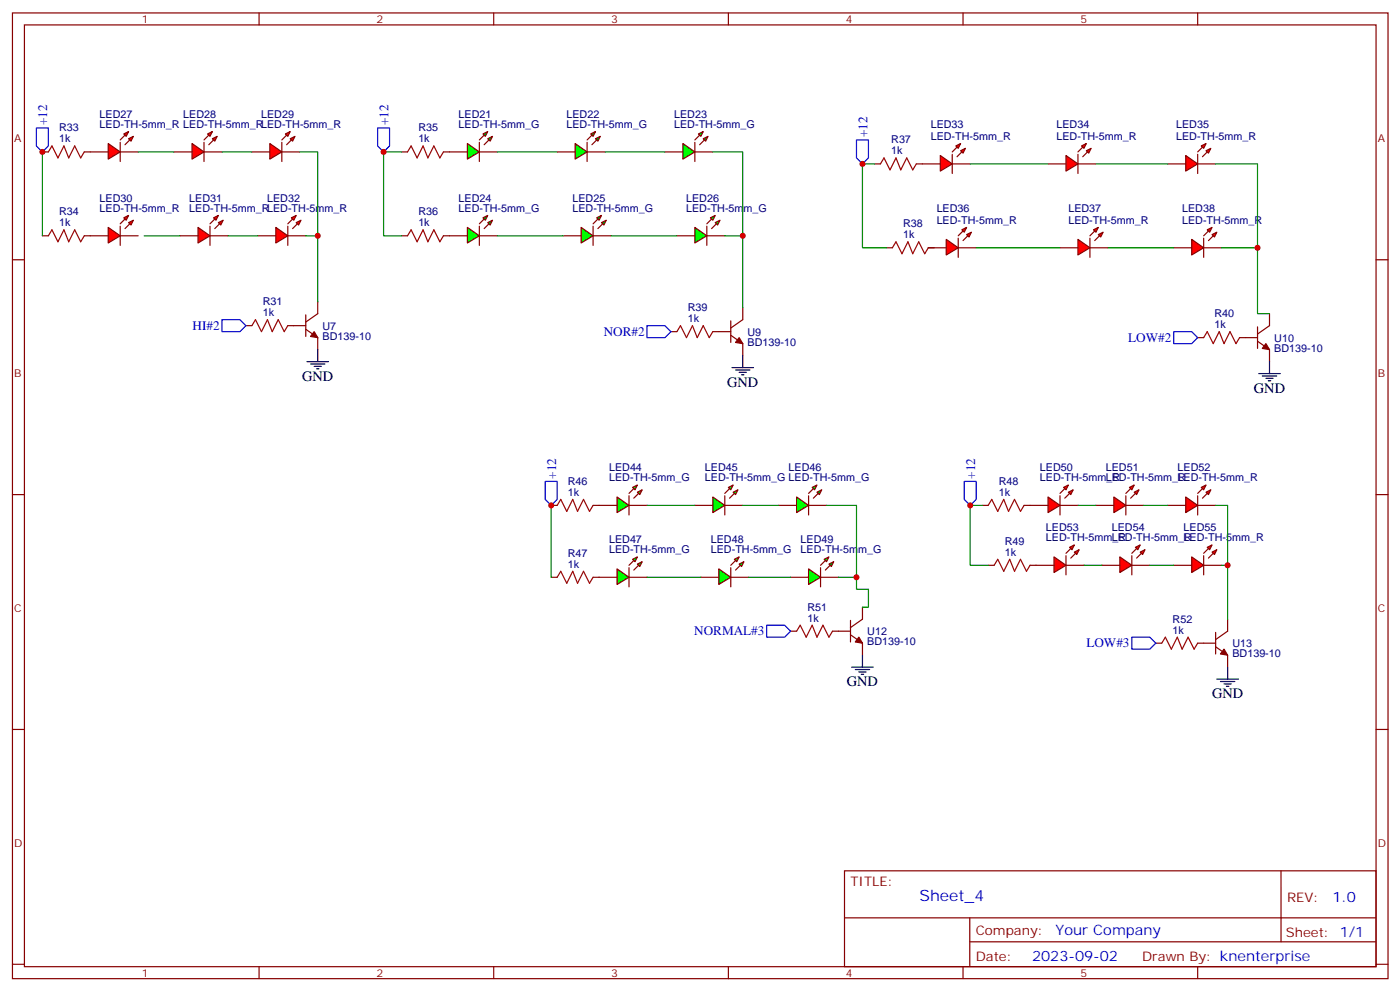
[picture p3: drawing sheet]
<svg xmlns="http://www.w3.org/2000/svg" width="413mm" height="292mm" viewBox="0 0 413 292" stroke-linecap="round" stroke-linejoin="round" font-family="sans-serif">
<g fill="none" stroke="#870000" stroke-width=".35">
<path d="M3.7 3.8h405.3v284.3h-405.3zM7.2 7.3h398.3v277.3h-398.3zM76.3 3.8v3.5M145.5 3.8v3.5M214.6 3.8v3.5M283.8 3.8v3.5M352.9 3.8v3.5M132.4 44.7h5.3M141.3 44.7h5.2M3.7 76.5h3.5M405.5 76.5h3.5M3.7 145.6h3.5"/>
<path d="M405.5 145.6h3.5M3.7 214.8h3.5M405.5 214.8h3.5M248.8 256.4h156.7v28.2h-156.7zM377.5 256.4v20.9M248.9 270.2h156.5M285.8 277.3h119.6M285.8 270.2v14.2M3.7 283.9h3.5M76.3 284.6v3.5M145.5 284.6v3.5M214.6 284.6v3.5"/>
<path d="M283.8 284.6v3.5M352.9 284.6v3.5M405.5 283.9h3.5"/>
</g>
<g fill="#0f0" stroke="#870000" stroke-width=".35">
<path d="M143.7 40.9l1.4-.8-.7 1.5z"/>
<path d="M142.3 39.4l1.4-.7-.7 1.4z"/>
</g>
<g fill="#870000" stroke="#870000" stroke-width=".35">
<path d="M144.1 41.2l-1.4 1.4z"/>
<path d="M141.3 41.2l1.4-1.4z"/>
</g>
<path d="M141.3 41.9v5.7z" fill="#f00" stroke="#870000" stroke-width=".35"/>
<path d="M137.7 42.3l3.6 2.4-3.6 2.1z" fill="#0f0" stroke="#870000" stroke-width=".35"/>
<path d="M164.2 44.7h5.3M173 44.7h5.3" fill="none" stroke="#870000" stroke-width=".35"/>
<g fill="#0f0" stroke="#870000" stroke-width=".35">
<path d="M175.5 40.9l1.4-.8-.7 1.5z"/>
<path d="M174.1 39.4l1.4-.7-.7 1.4z"/>
</g>
<g fill="#870000" stroke="#870000" stroke-width=".35">
<path d="M175.8 41.2l-1.4 1.4z"/>
<path d="M173 41.2l1.4-1.4z"/>
</g>
<path d="M173 41.9v5.7z" fill="#f00" stroke="#870000" stroke-width=".35"/>
<path d="M169.5 42.3l3.5 2.4-3.5 2.1z" fill="#0f0" stroke="#870000" stroke-width=".35"/>
<path d="M195.9 44.7h5.3M204.8 44.7h5.2" fill="none" stroke="#870000" stroke-width=".35"/>
<g fill="#0f0" stroke="#870000" stroke-width=".35">
<path d="M207.2 40.9l1.4-.8-.7 1.5z"/>
<path d="M205.8 39.4l1.4-.7-.7 1.4z"/>
</g>
<g fill="#870000" stroke="#870000" stroke-width=".35">
<path d="M206.2 42.6l1.4-1.4z"/>
<path d="M204.8 41.2l1.4-1.4z"/>
</g>
<path d="M204.8 41.9v5.7z" fill="#f00" stroke="#870000" stroke-width=".35"/>
<path d="M201.2 42.3l3.6 2.4-3.6 2.1z" fill="#0f0" stroke="#870000" stroke-width=".35"/>
<path d="M132.4 69.4h5.3M141.3 69.4h5.2" fill="none" stroke="#870000" stroke-width=".35"/>
<g fill="#0f0" stroke="#870000" stroke-width=".35">
<path d="M143.7 65.5l1.4-.7-.7 1.5z"/>
<path d="M142.3 64.1l1.4-.7-.7 1.4z"/>
</g>
<g fill="#870000" stroke="#870000" stroke-width=".35">
<path d="M142.7 67.3l1.4-1.4z"/>
<path d="M141.3 65.9l1.4-1.4z"/>
</g>
<path d="M141.3 66.6v5.6z" fill="#f00" stroke="#870000" stroke-width=".35"/>
<path d="M137.7 67l3.6 2.4-3.6 2.1z" fill="#0f0" stroke="#870000" stroke-width=".35"/>
<path d="M165.9 69.4h5.3M174.8 69.4h5.3" fill="none" stroke="#870000" stroke-width=".35"/>
<g fill="#0f0" stroke="#870000" stroke-width=".35">
<path d="M177.2 65.5l1.4-.7-.7 1.5z"/>
<path d="M175.8 64.1l1.4-.7-.7 1.4z"/>
</g>
<g fill="#870000" stroke="#870000" stroke-width=".35">
<path d="M176.2 67.3l1.4-1.4z"/>
<path d="M174.8 65.9l1.4-1.4z"/>
</g>
<path d="M174.8 66.6v5.6z" fill="#f00" stroke="#870000" stroke-width=".35"/>
<path d="M171.2 67l3.6 2.4-3.6 2.1z" fill="#0f0" stroke="#870000" stroke-width=".35"/>
<path d="M199.5 69.4h5.3M208.3 69.4h5.3" fill="none" stroke="#870000" stroke-width=".35"/>
<g fill="#0f0" stroke="#870000" stroke-width=".35">
<path d="M210.7 65.5l1.5-.7-.7 1.5z"/>
<path d="M209.3 64.1l1.4-.7-.7 1.4z"/>
</g>
<g fill="#870000" stroke="#870000" stroke-width=".35">
<path d="M209.7 67.3l1.4-1.4z"/>
<path d="M208.3 65.9l1.4-1.4z"/>
</g>
<path d="M208.3 66.6v5.6z" fill="#f00" stroke="#870000" stroke-width=".35"/>
<path d="M204.8 67l3.5 2.4-3.5 2.1z" fill="#0f0" stroke="#870000" stroke-width=".35"/>
<g fill="#f00" stroke="#870000" stroke-width=".35">
<path d="M31.9 42.3l3.5 2.4-3.5 2.1z"/>
<path d="M35.4 41.9v5.7z"/>
</g>
<g fill="#870000" stroke="#870000" stroke-width=".35">
<path d="M35.4 41.2l1.4-1.4z"/>
<path d="M36.8 42.6l1.4-1.4z"/>
</g>
<g fill="#f00" stroke="#870000" stroke-width=".35">
<path d="M36.5 39.4l1.4-.7-.7 1.4z"/>
<path d="M37.9 40.9l1.4-.8-.7 1.5z"/>
</g>
<path d="M26.6 44.7h5.3M35.4 44.7h5.3" fill="none" stroke="#870000" stroke-width=".35"/>
<g fill="#f00" stroke="#870000" stroke-width=".35">
<path d="M56.6 42.3l3.5 2.4-3.5 2.1z"/>
<path d="M60.1 41.9v5.7z"/>
</g>
<g fill="#870000" stroke="#870000" stroke-width=".35">
<path d="M60.1 41.2l1.4-1.4z"/>
<path d="M62.9 41.2l-1.4 1.4z"/>
</g>
<g fill="#f00" stroke="#870000" stroke-width=".35">
<path d="M61.2 39.4l1.4-.7-.7 1.4z"/>
<path d="M62.6 40.9l1.4-.8-.7 1.5z"/>
</g>
<path d="M51.3 44.7h5.3M60.1 44.7h5.3" fill="none" stroke="#870000" stroke-width=".35"/>
<g fill="#f00" stroke="#870000" stroke-width=".35">
<path d="M79.5 42.3l3.5 2.4-3.5 2.1z"/>
<path d="M83 41.9v5.7z"/>
</g>
<g fill="#870000" stroke="#870000" stroke-width=".35">
<path d="M83 41.2l1.5-1.4z"/>
<path d="M85.9 41.2l-1.4 1.4z"/>
</g>
<g fill="#f00" stroke="#870000" stroke-width=".35">
<path d="M84.1 39.4l1.4-.7-.7 1.4z"/>
<path d="M85.5 40.9l1.4-.8-.7 1.5z"/>
</g>
<path d="M74.2 44.7h5.3M83 44.7h5.3" fill="none" stroke="#870000" stroke-width=".35"/>
<g fill="#f00" stroke="#870000" stroke-width=".35">
<path d="M31.9 67l3.5 2.4-3.5 2.1z"/>
<path d="M35.4 66.6v5.6z"/>
</g>
<g fill="#870000" stroke="#870000" stroke-width=".35">
<path d="M36.8 64.5l-1.4 1.4z"/>
<path d="M36.8 67.3l1.4-1.4z"/>
</g>
<g fill="#f00" stroke="#870000" stroke-width=".35">
<path d="M36.5 64.1l1.4-.7-.7 1.4z"/>
<path d="M37.9 65.5l1.4-.7-.7 1.5z"/>
</g>
<path d="M26.6 69.4h5.3M35.4 69.4h5.3" fill="none" stroke="#870000" stroke-width=".35"/>
<g fill="#f00" stroke="#870000" stroke-width=".35">
<path d="M58.3 67l3.6 2.4-3.6 2.1z"/>
<path d="M61.9 66.6v5.6z"/>
</g>
<g fill="#870000" stroke="#870000" stroke-width=".35">
<path d="M63.3 64.5l-1.4 1.4z"/>
<path d="M63.3 67.3l1.4-1.4z"/>
</g>
<g fill="#f00" stroke="#870000" stroke-width=".35">
<path d="M62.9 64.1l1.4-.7-.7 1.4z"/>
<path d="M64.3 65.5l1.5-.7-.7 1.5z"/>
</g>
<path d="M53.1 69.4h5.2M61.9 69.4h5.3" fill="none" stroke="#870000" stroke-width=".35"/>
<g fill="#f00" stroke="#870000" stroke-width=".35">
<path d="M81.3 67l3.5 2.4-3.5 2.1z"/>
<path d="M84.8 66.6v5.6z"/>
</g>
<g fill="#870000" stroke="#870000" stroke-width=".35">
<path d="M86.2 64.5l-1.4 1.4z"/>
<path d="M86.2 67.3l1.4-1.4z"/>
</g>
<g fill="#f00" stroke="#870000" stroke-width=".35">
<path d="M85.9 64.1l1.4-.7-.7 1.4z"/>
<path d="M87.3 65.5l1.4-.7-.7 1.5z"/>
</g>
<path d="M76 69.4h5.3M84.8 69.4h5.3" fill="none" stroke="#870000" stroke-width=".35"/>
<g fill="#f00" stroke="#870000" stroke-width=".35">
<path d="M277.1 45.8l3.5 2.5-3.5 2.1z"/>
<path d="M280.6 45.4v5.7z"/>
</g>
<g fill="#870000" stroke="#870000" stroke-width=".35">
<path d="M280.6 44.7l1.4-1.4z"/>
<path d="M282 46.1l1.4-1.4z"/>
</g>
<g fill="#f00" stroke="#870000" stroke-width=".35">
<path d="M281.7 43l1.4-.7-.7 1.4z"/>
<path d="M283.1 44.4l1.4-.7-.7 1.4z"/>
</g>
<path d="M271.8 48.3h5.3M280.6 48.3h5.3" fill="none" stroke="#870000" stroke-width=".35"/>
<g fill="#f00" stroke="#870000" stroke-width=".35">
<path d="M314.1 45.8l3.5 2.5-3.5 2.1z"/>
<path d="M317.6 45.4v5.7z"/>
</g>
<g fill="#870000" stroke="#870000" stroke-width=".35">
<path d="M317.6 44.7l1.5-1.4z"/>
<path d="M319.1 46.1l1.4-1.4z"/>
</g>
<g fill="#f00" stroke="#870000" stroke-width=".35">
<path d="M318.7 43l1.4-.7-.7 1.4z"/>
<path d="M320.1 44.4l1.4-.7-.7 1.4z"/>
</g>
<path d="M308.8 48.3h5.3M317.6 48.3h5.3" fill="none" stroke="#870000" stroke-width=".35"/>
<g fill="#f00" stroke="#870000" stroke-width=".35">
<path d="M349.4 45.8l3.5 2.5-3.5 2.1z"/>
<path d="M352.9 45.4v5.7z"/>
</g>
<g fill="#870000" stroke="#870000" stroke-width=".35">
<path d="M352.9 44.7l1.4-1.4z"/>
<path d="M354.3 46.1l1.4-1.4z"/>
</g>
<g fill="#f00" stroke="#870000" stroke-width=".35">
<path d="M354 43l1.4-.7-.7 1.4z"/>
<path d="M355.4 44.4l1.4-.7-.7 1.4z"/>
</g>
<path d="M344.1 48.3h5.3M352.9 48.3h5.3" fill="none" stroke="#870000" stroke-width=".35"/>
<g fill="#f00" stroke="#870000" stroke-width=".35">
<path d="M278.8 70.5l3.6 2.5-3.6 2.1z"/>
<path d="M282.4 70.1v5.7z"/>
</g>
<g fill="#870000" stroke="#870000" stroke-width=".35">
<path d="M282.4 69.4l1.4-1.4z"/>
<path d="M283.8 70.8l1.4-1.4z"/>
</g>
<g fill="#f00" stroke="#870000" stroke-width=".35">
<path d="M283.4 67.7l1.4-.7-.7 1.4z"/>
<path d="M284.8 69.1l1.4-.7-.7 1.4z"/>
</g>
<path d="M273.5 73h5.3M282.4 73h5.3" fill="none" stroke="#870000" stroke-width=".35"/>
<g fill="#f00" stroke="#870000" stroke-width=".35">
<path d="M317.6 70.5l3.6 2.5-3.6 2.1z"/>
<path d="M321.2 70.1v5.7z"/>
</g>
<g fill="#870000" stroke="#870000" stroke-width=".35">
<path d="M321.2 69.4l1.4-1.4z"/>
<path d="M322.6 70.8l1.4-1.4z"/>
</g>
<g fill="#f00" stroke="#870000" stroke-width=".35">
<path d="M322.2 67.7l1.4-.7-.7 1.4z"/>
<path d="M323.6 69.1l1.4-.7-.7 1.4z"/>
</g>
<path d="M312.3 73h5.3M321.2 73h5.3" fill="none" stroke="#870000" stroke-width=".35"/>
<g fill="#f00" stroke="#870000" stroke-width=".35">
<path d="M351.2 70.5l3.5 2.5-3.5 2.1z"/>
<path d="M354.7 70.1v5.7z"/>
</g>
<g fill="#870000" stroke="#870000" stroke-width=".35">
<path d="M354.7 69.4l1.4-1.4z"/>
<path d="M357.5 69.4l-1.4 1.4z"/>
</g>
<g fill="#f00" stroke="#870000" stroke-width=".35">
<path d="M355.7 67.7l1.5-.7-.8 1.4z"/>
<path d="M357.2 69.1l1.4-.7-.7 1.4z"/>
</g>
<g fill="none" stroke="#870000" stroke-width=".35">
<path d="M12.5 44.7h1.8M24.8 44.7h1.8M118.3 44.7h1.8M130.7 44.7h1.7M257.7 48.3h1.7M270 48.3h1.8M12.5 69.4h1.8M24.8 69.4h1.8M118.3 69.4h1.8M130.7 69.4h1.7M261.2 73h1.8M273.5 73h1.8"/>
<path d="M345.9 73h5.3M354.7 73h5.3M72.5 95.9h1.7M84.8 95.9h5.3M90.1 96.9l3.5 2.5v3.5M90.1 92.7v6.4M93.6 88.8v3.6l-3.5 2.4M197.7 97.6h1.8M210 97.6h5.3M215.3 98.7l3.6 2.5v3.5M215.3 94.5v6.3M218.9 90.6v3.5l-3.6 2.5"/>
<path d="M352.9 99.4h1.8M365.3 99.4h5.3M370.6 96.2v6.4M374.1 92.4v3.5l-3.5 2.5M370.6 100.5l3.5 2.4v3.6M176.5 148.8h5.3M185.3 148.8h5.3"/>
</g>
<g fill="none" stroke="#008700" stroke-width=".35">
<path d="M40.7 44.7h10.6M65.4 44.7h8.8M88.3 44.7h5.3v24.7h-3.5M146.5 44.7h17.7M178.3 44.7h17.6M210 44.7h8.9v24.7h-5.3M285.9 48.3h22.9M322.9 48.3h21.2M358.2 48.3h12.4v24.7h-10.6M42.5 69.4h10.6M67.2 69.4h8.8M93.6 69.4v19.4"/>
<path d="M146.5 69.4h19.4M180.1 69.4h19.4M218.9 69.4v21.2M287.7 73h24.6M326.5 73h19.4M370.6 73v19.4h3.5"/>
</g>
<g fill="#870000" stroke="#870000" stroke-width=".35">
<path d="M92.6 97.6l1 1.8-2.1-.3z"/>
<path d="M217.8 99.4l1.1 1.8-2.2-.4z"/>
<path d="M373 101.2l1.1 1.7-2.1-.3z"/>
</g>
<g fill="none" stroke="#000" stroke-width=".35">
<path d="M90.5 106.5h6.3M91.5 107.2h4.2M92.6 107.9h2.1M93.3 108.6h.7M93.6 102.9v3.6M215.7 108.2h6.3M216.7 108.9h4.3M217.8 109.6h2.1M218.5 110.3h.7M218.9 104.7v3.5M370.9 110h6.4M372 110.7h4.2"/>
<path d="M373 111.4h2.1M373.7 112.1h.7M374.1 106.5v3.5"/>
</g>
<path d="M14.3 44.7l1-1.7 1.8 3.5 1.7-3.5 1.4 3.5 1.8-3.5 1.8 3.5 1-1.8M120.1 44.7l1-1.7 1.8 3.5 1.8-3.5 1.4 3.5 1.7-3.5 1.8 3.5 1.1-1.8M259.4 48.3l1.1-1.8 1.8 3.5 1.7-3.5 1.4 3.5 1.8-3.5 1.8 3.5 1-1.7M14.3 69.4l1-1.7 1.8 3.5 1.7-3.5 1.4 3.5 1.8-3.5 1.8 3.5 1-1.8M120.1 69.4l1-1.7 1.8 3.5 1.8-3.5 1.4 3.5 1.7-3.5 1.8 3.5 1.1-1.8M263 73l1-1.8 1.8 3.5 1.7-3.5 1.5 3.5 1.7-3.5 1.8 3.5 1-1.7M74.2 95.9l1.1-1.8 1.7 3.5 1.8-3.5 1.4 3.5 1.8-3.5 1.7 3.5 1.1-1.7M199.5 97.6l1-1.7 1.8 3.5 1.7-3.5 1.5 3.5 1.7-3.5 1.8 3.5 1-1.8M354.7 99.4l1-1.8 1.8 3.6 1.8-3.6 1.4 3.6 1.7-3.6 1.8 3.6 1.1-1.8" fill="none" stroke="#a10000" stroke-width=".35"/>
<g fill="#0f0" stroke="#870000" stroke-width=".35">
<path d="M187.8 144.9l1.4-.7-.7 1.4z"/>
<path d="M186.4 143.5l1.4-.7-.7 1.4z"/>
</g>
<g fill="#870000" stroke="#870000" stroke-width=".35">
<path d="M186.8 146.7l1.4-1.4z"/>
<path d="M185.3 145.3l1.5-1.4z"/>
</g>
<path d="M185.3 146v5.6z" fill="#f00" stroke="#870000" stroke-width=".35"/>
<path d="M181.8 146.3l3.5 2.5-3.5 2.1z" fill="#0f0" stroke="#870000" stroke-width=".35"/>
<path d="M204.8 148.8h5.2M213.6 148.8h5.3" fill="none" stroke="#870000" stroke-width=".35"/>
<g fill="#0f0" stroke="#870000" stroke-width=".35">
<path d="M216 144.9l1.5-.7-.8 1.4z"/>
<path d="M214.6 143.5l1.4-.7-.7 1.4z"/>
</g>
<g fill="#870000" stroke="#870000" stroke-width=".35">
<path d="M215 146.7l1.4-1.4z"/>
<path d="M213.6 145.3l1.4-1.4z"/>
</g>
<path d="M213.6 146v5.6z" fill="#f00" stroke="#870000" stroke-width=".35"/>
<path d="M210 146.3l3.6 2.5-3.6 2.1z" fill="#0f0" stroke="#870000" stroke-width=".35"/>
<path d="M229.4 148.8h5.3M238.3 148.8h5.3" fill="none" stroke="#870000" stroke-width=".35"/>
<g fill="#0f0" stroke="#870000" stroke-width=".35">
<path d="M240.7 144.9l1.4-.7-.7 1.4z"/>
<path d="M239.3 143.5l1.4-.7-.7 1.4z"/>
</g>
<g fill="#870000" stroke="#870000" stroke-width=".35">
<path d="M239.7 146.7l1.4-1.4z"/>
<path d="M239.7 143.9l-1.4 1.4z"/>
</g>
<path d="M238.3 146v5.6z" fill="#f00" stroke="#870000" stroke-width=".35"/>
<path d="M234.7 146.3l3.6 2.5-3.6 2.1z" fill="#0f0" stroke="#870000" stroke-width=".35"/>
<path d="M176.5 170h5.3M185.3 170h5.3" fill="none" stroke="#870000" stroke-width=".35"/>
<g fill="#0f0" stroke="#870000" stroke-width=".35">
<path d="M187.8 166.1l1.4-.7-.7 1.4z"/>
<path d="M186.4 164.7l1.4-.7-.7 1.4z"/>
</g>
<g fill="#870000" stroke="#870000" stroke-width=".35">
<path d="M186.8 167.9l1.4-1.5z"/>
<path d="M185.3 166.4l1.5-1.4z"/>
</g>
<path d="M185.3 167.1v5.7z" fill="#f00" stroke="#870000" stroke-width=".35"/>
<path d="M181.8 167.5l3.5 2.5-3.5 2.1z" fill="#0f0" stroke="#870000" stroke-width=".35"/>
<path d="M206.5 170h5.3M215.3 170h5.3" fill="none" stroke="#870000" stroke-width=".35"/>
<g fill="#0f0" stroke="#870000" stroke-width=".35">
<path d="M217.8 166.1l1.4-.7-.7 1.4z"/>
<path d="M216.4 164.7l1.4-.7-.7 1.4z"/>
</g>
<g fill="#870000" stroke="#870000" stroke-width=".35">
<path d="M216.7 167.9l1.5-1.5z"/>
<path d="M215.3 166.4l1.4-1.4z"/>
</g>
<path d="M215.3 167.1v5.7z" fill="#f00" stroke="#870000" stroke-width=".35"/>
<path d="M211.8 167.5l3.5 2.5-3.5 2.1z" fill="#0f0" stroke="#870000" stroke-width=".35"/>
<path d="M233 170h5.3M241.8 170h5.3" fill="none" stroke="#870000" stroke-width=".35"/>
<g fill="#0f0" stroke="#870000" stroke-width=".35">
<path d="M244.3 166.1l1.4-.7-.7 1.4z"/>
<path d="M242.9 164.7l1.4-.7-.7 1.4z"/>
</g>
<g fill="#870000" stroke="#870000" stroke-width=".35">
<path d="M243.2 167.9l1.4-1.5z"/>
<path d="M241.8 166.4l1.4-1.4z"/>
</g>
<path d="M241.8 167.1v5.7z" fill="#f00" stroke="#870000" stroke-width=".35"/>
<path d="M238.3 167.5l3.5 2.5-3.5 2.1z" fill="#0f0" stroke="#870000" stroke-width=".35"/>
<g fill="#f00" stroke="#870000" stroke-width=".35">
<path d="M308.8 146.3l3.5 2.5-3.5 2.1z"/>
<path d="M312.3 146v5.6z"/>
</g>
<g fill="#870000" stroke="#870000" stroke-width=".35">
<path d="M312.3 145.3l1.5-1.4z"/>
<path d="M313.8 146.7l1.4-1.4z"/>
</g>
<g fill="#f00" stroke="#870000" stroke-width=".35">
<path d="M313.4 143.5l1.4-.7-.7 1.4z"/>
<path d="M314.8 144.9l1.4-.7-.7 1.4z"/>
</g>
<path d="M303.5 148.8h5.3M312.3 148.8h5.3" fill="none" stroke="#870000" stroke-width=".35"/>
<g fill="#f00" stroke="#870000" stroke-width=".35">
<path d="M328.2 146.3l3.6 2.5-3.6 2.1z"/>
<path d="M331.8 146v5.6z"/>
</g>
<g fill="#870000" stroke="#870000" stroke-width=".35">
<path d="M333.2 143.9l-1.4 1.4z"/>
<path d="M333.2 146.7l1.4-1.4z"/>
</g>
<g fill="#f00" stroke="#870000" stroke-width=".35">
<path d="M332.8 143.5l1.4-.7-.7 1.4z"/>
<path d="M334.2 144.9l1.4-.7-.7 1.4z"/>
</g>
<path d="M322.9 148.8h5.3M331.8 148.8h5.2" fill="none" stroke="#870000" stroke-width=".35"/>
<g fill="#f00" stroke="#870000" stroke-width=".35">
<path d="M349.4 146.3l3.5 2.5-3.5 2.1z"/>
<path d="M352.9 146v5.6z"/>
</g>
<g fill="#870000" stroke="#870000" stroke-width=".35">
<path d="M352.9 145.3l1.4-1.4z"/>
<path d="M354.3 146.7l1.4-1.4z"/>
</g>
<g fill="#f00" stroke="#870000" stroke-width=".35">
<path d="M354 143.5l1.4-.7-.7 1.4z"/>
<path d="M355.4 144.9l1.4-.7-.7 1.4z"/>
</g>
<path d="M344.1 148.8h5.3M352.9 148.8h5.3" fill="none" stroke="#870000" stroke-width=".35"/>
<g fill="#f00" stroke="#870000" stroke-width=".35">
<path d="M310.6 164l3.5 2.4-3.5 2.2z"/>
<path d="M314.1 163.6v5.7z"/>
</g>
<g fill="#870000" stroke="#870000" stroke-width=".35">
<path d="M315.5 161.5l-1.4 1.4z"/>
<path d="M315.5 164.3l1.4-1.4z"/>
</g>
<g fill="#f00" stroke="#870000" stroke-width=".35">
<path d="M315.2 161.1l1.4-.7-.7 1.5z"/>
<path d="M316.6 162.6l1.4-.7-.7 1.4z"/>
</g>
<path d="M305.3 166.4h5.3M314.1 166.4h5.3" fill="none" stroke="#870000" stroke-width=".35"/>
<g fill="#f00" stroke="#870000" stroke-width=".35">
<path d="M330 164l3.5 2.4-3.5 2.2z"/>
<path d="M333.5 163.6v5.7z"/>
</g>
<g fill="#870000" stroke="#870000" stroke-width=".35">
<path d="M333.5 162.9l1.4-1.4z"/>
<path d="M334.9 164.3l1.4-1.4z"/>
</g>
<g fill="#f00" stroke="#870000" stroke-width=".35">
<path d="M334.6 161.1l1.4-.7-.7 1.5z"/>
<path d="M336 162.6l1.4-.7-.7 1.4z"/>
</g>
<path d="M324.7 166.4h5.3M333.5 166.4h5.3" fill="none" stroke="#870000" stroke-width=".35"/>
<g fill="#f00" stroke="#870000" stroke-width=".35">
<path d="M351.2 164l3.5 2.4-3.5 2.2z"/>
<path d="M354.7 163.6v5.7z"/>
</g>
<g fill="#870000" stroke="#870000" stroke-width=".35">
<path d="M354.7 162.9l1.4-1.4z"/>
<path d="M356.1 164.3l1.4-1.4z"/>
</g>
<g fill="#f00" stroke="#870000" stroke-width=".35">
<path d="M355.7 161.1l1.5-.7-.8 1.5z"/>
<path d="M357.2 162.6l1.4-.7-.7 1.4z"/>
</g>
<g fill="none" stroke="#870000" stroke-width=".35">
<path d="M162.4 148.8h1.8M174.8 148.8h1.7M289.4 148.8h1.8M301.8 148.8h1.7M162.4 170h1.8M174.8 170h1.7M254.1 178.8v3.5l-3.5 2.5M291.2 166.4h1.7M303.5 166.4h1.8M345.9 166.4h5.3M354.7 166.4h5.3M233 185.8h1.7"/>
<path d="M245.3 185.8h5.3M250.6 186.9l3.5 2.5v3.5M250.6 182.7v6.3M340.6 189.4h1.7M352.9 189.4h5.3M358.2 190.4l3.5 2.5v3.5M358.2 186.2v6.3M361.7 182.3v3.5l-3.5 2.5"/>
</g>
<path d="M164.2 148.8l1-1.8 1.8 3.6 1.8-3.6 1.4 3.6 1.7-3.6 1.8 3.6 1.1-1.8M291.2 148.8l1-1.8 1.8 3.6 1.8-3.6 1.4 3.6 1.7-3.6 1.8 3.6 1.1-1.8M164.2 170l1-1.8 1.8 3.5 1.8-3.5 1.4 3.5 1.7-3.5 1.8 3.5 1.1-1.7M292.9 166.4l1.1-1.7 1.8 3.5 1.7-3.5 1.4 3.5 1.8-3.5 1.8 3.5 1-1.8M234.7 185.8l1.1-1.7 1.8 3.5 1.7-3.5 1.4 3.5 1.8-3.5 1.8 3.5 1-1.8M342.3 189.4l1.1-1.8 1.8 3.5 1.7-3.5 1.4 3.5 1.8-3.5 1.8 3.5 1-1.7" fill="none" stroke="#a10000" stroke-width=".35"/>
<g fill="none" stroke="#008700" stroke-width=".35">
<path d="M12.5 44.7v24.7M118.3 44.7h-5.3v24.7h5.3M257.7 48.3h-3.6v24.7h7.1M162.4 148.8v21.2M190.6 148.8h14.2M218.9 148.8h10.5M243.6 148.8h8.8v21.2h-5.3M289.4 148.8h-3.5v17.6h5.3M317.6 148.8h5.3M337 148.8h7.1M358.2 148.8h3.5v17.6h-1.7M190.6 170h15.9"/>
<path d="M220.6 170h12.4M252.4 170v3.5h3.5v5.3h-1.8M319.4 166.4h5.3M338.8 166.4h7.1M361.7 166.4v15.9"/>
</g>
<path d="M10.7 37.7h3.6v5.3l-1.8 1.7-1.8-1.7zM111.3 37.7h3.5v5.3l-1.8 1.7-1.7-1.7zM252.4 41.2h3.5v5.3l-1.8 1.8-1.7-1.8zM65.4 94.1h5.3l1.8 1.8-1.8 1.7h-5.3zM190.6 95.9h5.3l1.8 1.7-1.8 1.8h-5.3zM345.9 97.6h5.3l1.7 1.8-1.7 1.8h-5.3zM160.7 141.7h3.5v5.3l-1.8 1.8-1.7-1.8zM284.1 141.7h3.6v5.3l-1.8 1.8-1.8-1.8zM225.9 184.1h5.3l1.8 1.7-1.8 1.8h-5.3zM333.5 187.6h5.3l1.8 1.8-1.8 1.7h-5.3z" fill="none" stroke="#00f" stroke-width=".35"/>
<g fill="#870000" stroke="#870000" stroke-width=".35">
<path d="M253.1 187.6l1 1.8-2.1-.4z"/>
<path d="M360.7 191.1l1 1.8-2.1-.4z"/>
</g>
<path d="M251 196.4h6.3M252 197.1h4.3M253.1 197.8h2.1M253.8 198.5h.7M254.1 192.9v3.5M358.6 200h6.3M361.7 196.4v3.6M359.6 200.7h4.3M360.7 201.4h2.1M361.4 202.1h.7" fill="none" stroke="#000" stroke-width=".35"/>
<g fill="#c00">
<circle cx="93.6" cy="69.4" r=".88"/>
<circle cx="218.9" cy="69.4" r=".88"/>
<circle cx="370.6" cy="73" r=".88"/>
<circle cx="12.5" cy="44.7" r=".88"/>
<circle cx="113" cy="44.7" r=".88"/>
<circle cx="254.1" cy="48.3" r=".88"/>
<circle cx="162.4" cy="148.8" r=".88"/>
<circle cx="285.9" cy="148.8" r=".88"/>
<circle cx="252.4" cy="170" r=".88"/>
<circle cx="361.7" cy="166.4" r=".88"/>
</g>
<text font-size="4.6" fill="#00f" x="270.9" y="265.4">Sheet_4</text>
<g font-size="4.2">
<text x="89" y="112.1">GND</text>
<text x="214.3" y="113.9">GND</text>
<text x="369.5" y="115.6">GND</text>
<text x="249.6" y="202.1">GND</text>
<text x="357.2" y="205.6">GND</text>
</g>
<g font-size="4.2" fill="#00f">
<text x="392.6" y="265.7">1.0</text>
<text x="311" y="275.2">Your Company</text>
<text x="304.1" y="283">2023-09-02</text>
</g>
<g font-size="3.9" fill="#00f">
<text x="13.9" y="36.8" transform="rotate(-90 13.9 36.8)">+12</text>
<text x="114.5" y="36.8" transform="rotate(-90 114.5 36.8)">+12</text>
<text x="255.6" y="40.4" transform="rotate(-90 255.6 40.4)">+12</text>
<text x="56.7" y="97.2">HI#2</text>
<text x="177.9" y="98.9">NOR#2</text>
<text x="332.5" y="100.7">LOW#2</text>
<text x="163.9" y="140.9" transform="rotate(-90 163.9 140.9)">+12</text>
<text x="287.3" y="140.9" transform="rotate(-90 287.3 140.9)">+12</text>
<text x="204.6" y="187.1">NORMAL#3</text>
<text x="320.1" y="190.5">LOW#3</text>
</g>
<g font-size="3.9" fill="#800">
<text x="250.6" y="261">TITLE:</text>
<text x="379.2" y="265.7">REV:</text>
<text x="287.5" y="275.2">Company:</text>
<text x="378.9" y="275.8">Sheet: 1/1</text>
<text x="287.5" y="282.9">Date:</text>
<text x="336.6" y="282.9">Drawn By: knenterprise</text>
</g>
<g font-size="3.2" fill="#800">
<text x="41.8" y="6.8">1</text>
<text x="110.9" y="6.8">2</text>
<text x="180.1" y="6.8">3</text>
<text x="249.2" y="6.8">4</text>
<text x="318.3" y="6.8">5</text>
<text x="4.2" y="41.9">A</text>
<text x="406" y="41.9">A</text>
<text x="4.2" y="111.1">B</text>
<text x="406" y="111.1">B</text>
<text x="4.2" y="180.2">C</text>
<text x="406" y="180.2">C</text>
<text x="4.2" y="249.3">D</text>
<text x="406" y="249.3">D</text>
<text x="41.8" y="287.6">1</text>
<text x="110.9" y="287.6">2</text>
<text x="180.1" y="287.6">3</text>
<text x="249.2" y="287.6">4</text>
<text x="318.3" y="287.6">5</text>
</g>
<g font-size="3.2" fill="#000080">
<text x="29.3" y="34.6">LED27</text>
<text x="54" y="34.6">LED28</text>
<text x="76.9" y="34.6">LED29</text>
<text x="135.2" y="34.6">LED21</text>
<text x="166.9" y="34.6">LED22</text>
<text x="198.7" y="34.6">LED23</text>
<text x="17.4" y="41.9">1k</text>
<text x="17.4" y="38.7">R33</text>
<text x="29.3" y="37.7">LED-TH-5mm_R LED-TH-5mm_RLED-TH-5mm_R</text>
<text x="123.3" y="41.9">1k</text>
<text x="123.3" y="38.7">R35</text>
<text x="135.2" y="37.7">LED-TH-5mm_G</text>
<text x="166.9" y="37.7">LED-TH-5mm_G</text>
<text x="198.7" y="37.7">LED-TH-5mm_G</text>
<text x="274.2" y="41.2">LED-TH-5mm_R</text>
<text x="274.2" y="37.8">LED33</text>
<text x="311.3" y="41.2">LED-TH-5mm_R</text>
<text x="311.3" y="37.8">LED34</text>
<text x="346.6" y="41.2">LED-TH-5mm_R</text>
<text x="346.6" y="37.8">LED35</text>
<text x="262.6" y="45.4">1k</text>
<text x="262.6" y="42.2">R37</text>
<text x="29.3" y="59.3">LED30</text>
<text x="55.8" y="59.3">LED31</text>
<text x="78.7" y="59.3">LED32</text>
<text x="135.2" y="59.3">LED24</text>
<text x="168.7" y="59.3">LED25</text>
<text x="202.2" y="59.3">LED26</text>
<text x="17.4" y="63.4">R34</text>
<text x="29.3" y="62.4">LED-TH-5mm_R</text>
<text x="55.8" y="62.4">LED-TH-5mm_RLED-TH-5mm_R</text>
<text x="123.3" y="63.4">R36</text>
<text x="135.2" y="62.4">LED-TH-5mm_G</text>
<text x="168.7" y="62.4">LED-TH-5mm_G</text>
<text x="202.2" y="62.4">LED-TH-5mm_G</text>
<text x="276" y="65.9">LED-TH-5mm_R</text>
<text x="276" y="62.5">LED36</text>
<text x="314.8" y="65.9">LED-TH-5mm_R</text>
<text x="314.8" y="62.5">LED37</text>
<text x="348.3" y="65.9">LED-TH-5mm_R</text>
<text x="348.3" y="62.5">LED38</text>
<text x="17.4" y="66.6">1k</text>
<text x="123.3" y="66.6">1k</text>
<text x="266.1" y="70.1">1k</text>
<text x="266.1" y="66.9">R38</text>
<text x="77.4" y="89.8">R31</text>
<text x="77.4" y="93.1">1k</text>
<text x="202.6" y="94.8">1k</text>
<text x="202.6" y="91.6">R39</text>
<text x="357.9" y="93.4">R40</text>
<text x="95" y="100">BD139-10</text>
<text x="95" y="97.1">U7</text>
<text x="220.3" y="101.8">BD139-10</text>
<text x="220.3" y="98.8">U9</text>
<text x="357.9" y="96.6">1k</text>
<text x="375.5" y="100.6">U10</text>
<text x="375.5" y="103.5">BD139-10</text>
<text x="167.3" y="142.9">R46</text>
<text x="179.5" y="141.7">LED-TH-5mm_G</text>
<text x="179.5" y="138.6">LED44</text>
<text x="207.7" y="141.7">LED-TH-5mm_G LED-TH-5mm_G</text>
<text x="207.7" y="138.6">LED45</text>
<text x="232.4" y="138.6">LED46</text>
<text x="294.3" y="142.9">R48</text>
<text x="306.4" y="141.7">LED-TH-5mm_R</text>
<text x="306.4" y="138.8">LED50</text>
<text x="325.8" y="141.7">LED-TH-5mm_R</text>
<text x="325.8" y="138.8">LED51</text>
<text x="347" y="141.7">LED-TH-5mm_R</text>
<text x="347" y="138.8">LED52</text>
<text x="167.3" y="146">1k</text>
<text x="294.3" y="146">1k</text>
<text x="179.5" y="159.7">LED47</text>
<text x="209.5" y="159.7">LED48</text>
<text x="235.9" y="159.7">LED49</text>
<text x="296.1" y="160.5">R49</text>
<text x="308.2" y="159.4">LED-TH-5mm_R</text>
<text x="308.2" y="156.4">LED53</text>
<text x="327.6" y="159.4">LED-TH-5mm_R</text>
<text x="327.6" y="156.4">LED54</text>
<text x="348.8" y="159.4">LED-TH-5mm_R</text>
<text x="348.8" y="156.4">LED55</text>
<text x="167.3" y="167.1">1k</text>
<text x="167.3" y="164">R47</text>
<text x="179.5" y="162.9">LED-TH-5mm_G</text>
<text x="209.5" y="162.9">LED-TH-5mm_G</text>
<text x="235.9" y="162.9">LED-TH-5mm_G</text>
<text x="296.1" y="163.6">1k</text>
<text x="237.9" y="179.8">R51</text>
<text x="237.9" y="183">1k</text>
<text x="345.5" y="183.3">R52</text>
<text x="255.6" y="190">BD139-10</text>
<text x="255.6" y="187">U12</text>
<text x="345.5" y="186.5">1k</text>
<text x="363.1" y="190.5">U13</text>
<text x="363.1" y="193.5">BD139-10</text>
</g>
</svg>
